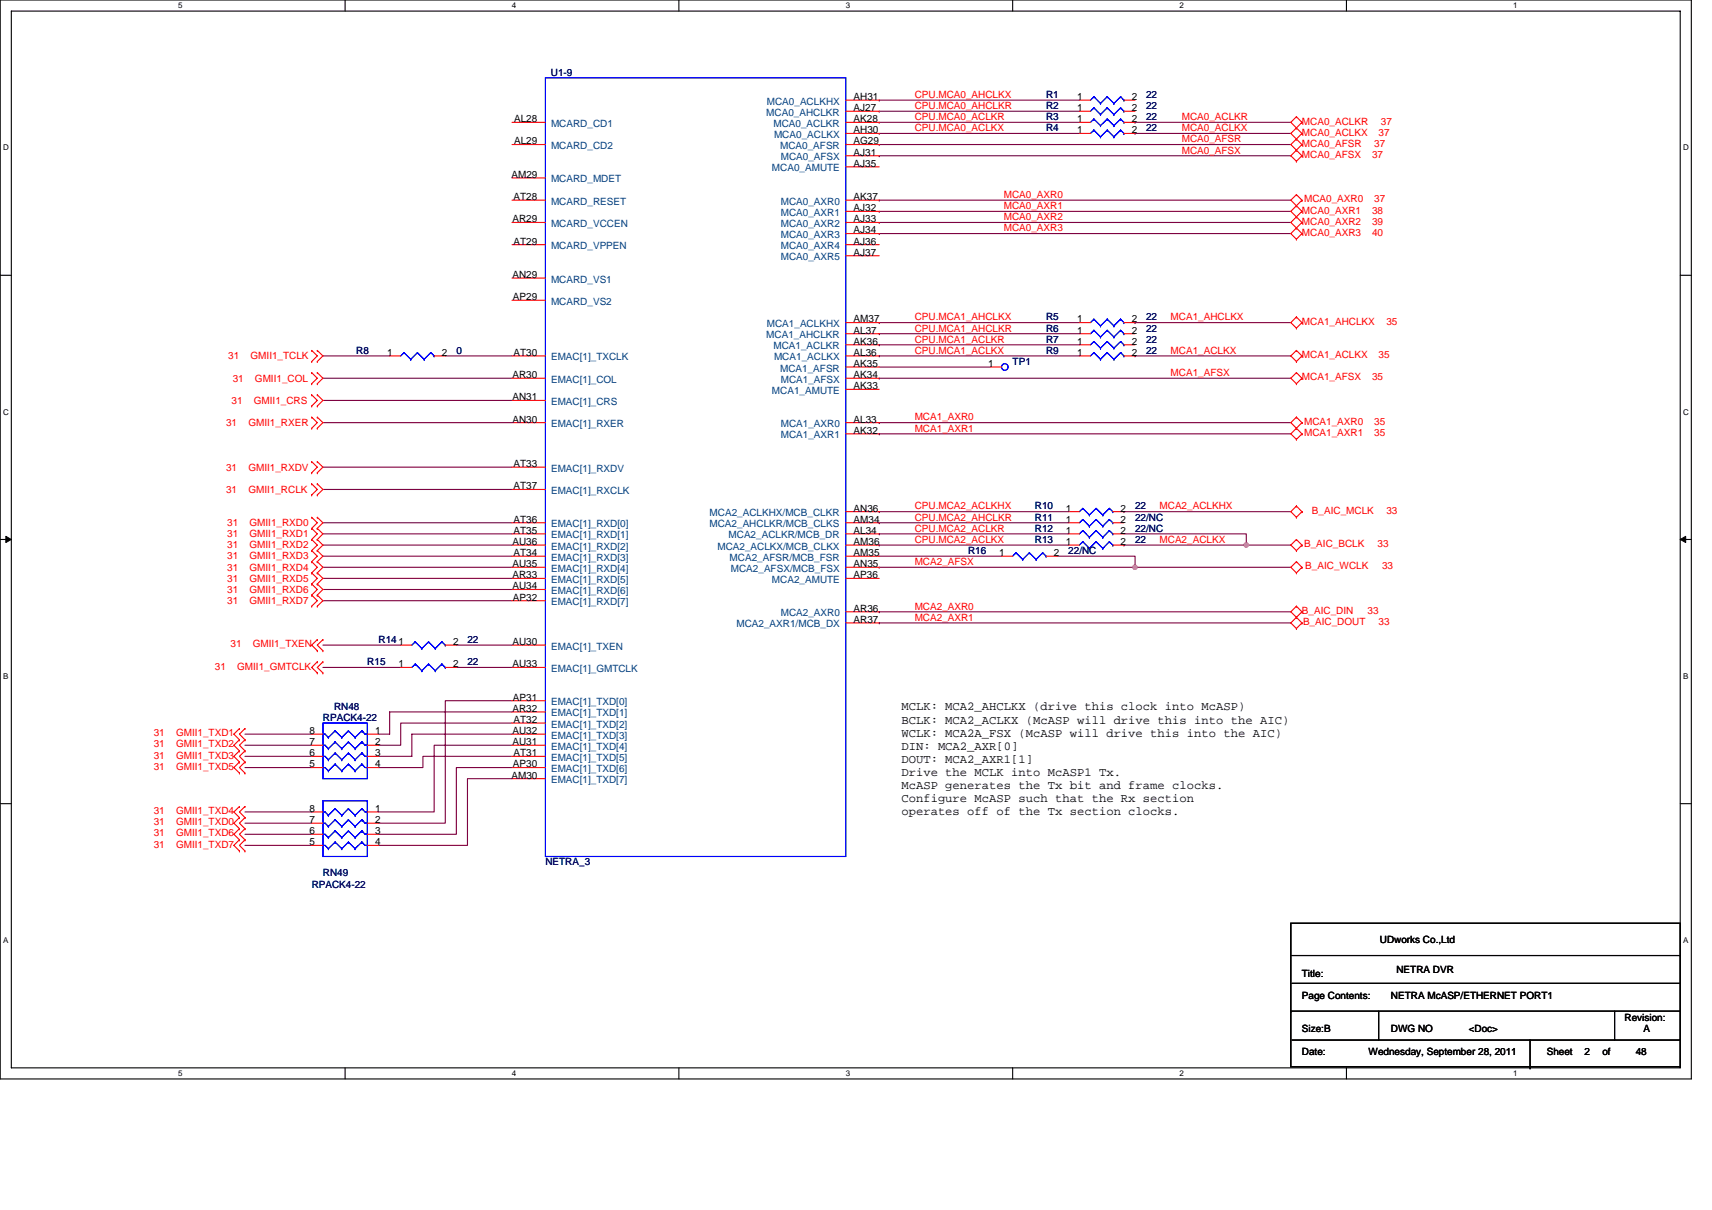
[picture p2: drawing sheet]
<svg xmlns="http://www.w3.org/2000/svg" width="297mm" height="210mm" viewBox="0 0 297 210" stroke-linecap="round" stroke-linejoin="round" font-family="sans-serif">
<path d="M0 0h293.5v187.2h-293.5zM2 1.9h289.5v183.4h-289.5z" fill="none" stroke="#000" stroke-width=".19"/>
<g fill="#fff">
<path d="M30.9 .2h.8v1.6h-.8z"/>
<path d="M30.9 185.5h.8v1.6h-.8z"/>
</g>
<path d="M59.9 0v1.9M59.9 185.3v1.9" fill="none" stroke="#000" stroke-width=".19"/>
<g fill="#fff">
<path d="M88.8 .2h.8v1.6h-.8z"/>
<path d="M88.8 185.5h.8v1.6h-.8z"/>
</g>
<path d="M117.8 0v1.9M117.8 185.3v1.9" fill="none" stroke="#000" stroke-width=".19"/>
<g fill="#fff">
<path d="M146.7 .2h.8v1.6h-.8z"/>
<path d="M146.7 185.5h.8v1.6h-.8z"/>
</g>
<path d="M175.7 0v1.9M175.7 185.3v1.9" fill="none" stroke="#000" stroke-width=".19"/>
<g fill="#fff">
<path d="M204.7 .2h.7v1.6h-.7z"/>
<path d="M204.7 185.5h.7v1.6h-.7z"/>
</g>
<path d="M233.6 0v1.9M233.6 185.3v1.9" fill="none" stroke="#000" stroke-width=".19"/>
<g fill="#fff">
<path d="M262.6 .2h.7v1.6h-.7z"/>
<path d="M262.6 185.5h.7v1.6h-.7z"/>
<path d="M.5 24.8h1v1.6h-1z"/>
<path d="M292 24.8h1v1.6h-1z"/>
<path d="M.5 70.7h1v1.5h-1z"/>
<path d="M292 70.7h1v1.5h-1z"/>
</g>
<path d="M0 47.8h2M291.5 47.8h2" fill="none" stroke="#000" stroke-width=".19"/>
<g fill="#fff">
<path d="M.5 116.5h.9v1.6h-.9z"/>
<path d="M292 116.5h.9v1.6h-.9z"/>
</g>
<path d="M0 93.6h2M291.5 93.6h2" fill="none" stroke="#000" stroke-width=".19"/>
<path d="M1 93.1l1 .5-1 .5zM291.5 93.6l1-.5v1z" fill="#000" stroke="#000" stroke-width=".17"/>
<g fill="#fff">
<path d="M.5 162.4h.9v1.5h-.9z"/>
<path d="M292 162.4h.9v1.5h-.9z"/>
</g>
<path d="M0 139.5h2M291.5 139.5h2M224 160.2h67.5v24.9h-67.5zM224 165.8h67.5M224 175.5h.1M224 175.5h67.5M224.2 170.6h67.3M239.2 175.5v5M280.1 175.5v5M224.2 180.5h67.3M265.5 185.3h.1M265.5 180.5v4.8" fill="none" stroke="#000" stroke-width=".19"/>
<g fill="none" stroke="#800040" stroke-width=".19">
<path d="M152.5 17.4h.1M152.5 19.3h.1M152.5 17.4h34.8M152.5 19.3h34.8M152.5 38.6h.1M152.5 36.7h.1M152.5 21.2h.1M152.5 25.1h.1M152.5 27h.1M152.5 34.7h.1M152.5 23.2h.1M152.5 38.6h71.5"/>
<path d="M152.5 36.7h71.5M152.5 21.2h34.8M152.5 25.1h71.5M152.5 27h71.5M152.5 34.7h71.5M152.5 23.2h34.8M196.9 21.2h.1M196.9 23.2h.1M196.9 21.2h27.1M196.9 23.2h27.1M152.5 40.5h.1M152.5 56h.1"/>
<path d="M152.5 57.9h.1M152.5 59.8h.1M152.5 40.5h71.5M152.5 56h34.8M152.5 57.9h34.8M152.5 59.8h34.8M196.9 56h.1M196.9 56h27.1M56 61.8h11.6M56 65.6h32.8M56 69.5h32.8M56 73.3h32.8"/>
<path d="M77.3 61.8h11.5M152.5 61.8h.1M152.5 73.3h.1M152.5 65.6h.1M152.5 75.3h.1M152.5 63.7h19.3M152.5 61.8h34.8M152.5 73.3h71.5M152.5 65.6h71.5M152.5 75.3h71.5M196.9 61.8h.1M196.9 61.8h27.1"/>
<path d="M56 81.1h32.8M56 84.9h32.8M56 90.7h32.8M56 92.6h32.8M56 94.6h32.8M56 96.5h32.8M56 98.4h32.8M152.5 88.8h.1M152.5 90.7h.1M152.5 92.6h.1M152.5 94.6h.1M152.5 96.5h21.3"/>
<path d="M152.5 98.4h.1M152.5 88.8h32.9M152.5 90.7h32.9M152.5 92.6h32.9M152.5 94.6h32.9M183.4 96.5h13.5v1.9h-44.4M195 88.8h.1M195 92.6h21.2v2h-21.2M195 94.6h.1M195 88.8h29M196.9 98.4h.1M196.9 98.4h27.1"/>
<path d="M216.2 94.6h.1M216.2 94.6h7.8M56 100.4h32.8M56 102.3h32.8M56 104.2h32.8M56 112h13.5M56 115.8h13.5M79.2 112h9.6M79.2 115.8h9.6M152.5 106.2h.1M152.5 108.1h.1M152.5 106.2h71.5"/>
<path d="M152.5 108.1h71.5M42.5 127.4h11.6M42.5 129.3h11.6M42.5 131.3h11.6M42.5 133.2h11.6M88.8 123.5h-21.2v3.9h-1.9M88.8 125.5h-19.3v3.8h-3.8M88.8 127.4h-17.3v3.9h-5.8M88.8 131.3h-15.4v1.9h-7.7M88.8 129.3h-13.5v11.6h-9.6M88.8 121.6h-11.5v21.3h-11.6M88.8 133.2h-9.6v11.6h-13.5"/>
<path d="M88.8 135.1h-7.7v11.6h-15.4M42.5 140.9h11.6M42.5 142.9h11.6M42.5 144.8h11.6M42.5 146.7h11.6"/>
</g>
<g fill="#f0f" stroke="#f0f" stroke-width=".19">
<circle cx="196.9" cy="98.4" r=".38"/>
<circle cx="216.2" cy="94.6" r=".38"/>
</g>
<g fill="none" stroke="#f00" stroke-width=".19">
<path d="M146.7 17.4h5.8M146.7 19.3h5.8M187.3 17.4h1.9M187.3 19.3h1.9M195 17.4h1.9M195 19.3h1.9M88.8 21.2h5.8M88.8 25.1h5.8M88.8 34.7h5.8M88.8 38.6h5.8M88.8 30.9h5.8M146.7 21.2h5.8"/>
<path d="M146.7 23.2h5.8M146.7 25.1h5.8M146.7 27h5.8M146.7 29h5.8M146.7 34.7h5.8M146.7 36.7h5.8M146.7 38.6h5.8M187.3 21.2h1.9M187.3 23.2h1.9M195 21.2h1.9M195 23.2h1.9M224.9 35.7h.1"/>
<path d="M224.9 37.6h.1M224.9 39.6h.1M224.9 20.3h.1M224.9 22.2h.1M224.9 24.1h.1M224.9 26.1h.1M224.9 28h.1M224.9 33.8h.1M224.9 35.7l-.9 1 .9 .9M224.9 35.7l1 1M224.9 37.6l1 1M224.9 39.6l1 .9"/>
<path d="M224.9 20.3l-.9 .9 1.9 2M224.9 20.3l1 .9M224.9 22.2l-.9 1 1.9 1.9M224.9 24.1l-.9 1 .9 1M224.9 26.1l-.9 .9 .9 1M224.9 26.1l1 .9M224.9 33.8l-.9 .9 .9 1M224.9 33.8l1 .9M225.9 36.7h.1M225.9 38.6h.1M225.9 21.2h.1M225.9 23.2h.1"/>
<path d="M225.9 25.1h.1M225.9 27h.1M225.9 34.7h.1M225.9 36.7l-1.9 1.9 .9 1M225.9 38.6l-1.9 1.9 .9 1M225.9 21.2l-1 1M225.9 23.2l-1 .9M225.9 25.1l-1 1M225.9 27l-1 1M225.9 34.7l-1 1M88.8 42.5h5.8M88.8 48.3h5.8"/>
<path d="M88.8 52.1h5.8M146.7 40.5h5.8M146.7 42.5h5.8M146.7 44.4h5.8M146.7 56h5.8M146.7 59.8h5.8M146.7 57.9h5.8M187.3 56h1.9M187.3 59.8h1.9M187.3 57.9h1.9M195 56h1.9M195 59.8h1.9"/>
<path d="M195 57.9h1.9M224.9 41.5h.1M224.9 55h.1M224.9 56.9h.1M224.9 55l-.9 1 .9 .9M224.9 55l1 1M225.9 40.5h.1M225.9 56h.1M225.9 40.5l-1 1M225.9 56l-1 .9M54.1 74.3h.1M54.1 72.4h.1"/>
<path d="M54.1 70.5h.1M54.1 68.5h.1M54.1 66.6h.1M54.1 64.7h.1M54.1 62.7h.1M54.1 60.8h.1M54.1 72.4l1 .9-1 1M54.1 68.5l1 1-1 1M54.1 64.7l1 .9-1 1M54.1 60.8l1 1-1 .9M55.1 72.4h.1M55.1 74.3h.1"/>
<path d="M55.1 68.5h.1M55.1 70.5h.1M55.1 64.7h.1M55.1 66.6h.1M55.1 60.8h.1M55.1 62.7h.1M55.1 72.4l.9 .9-.9 1M55.1 68.5l.9 1-.9 1M55.1 64.7l.9 .9-.9 1M55.1 60.8l.9 1-.9 .9M67.6 61.8h1.9M75.3 61.8h2"/>
<path d="M88.8 61.8h5.8M88.8 65.6h5.8M88.8 73.3h5.8M88.8 69.5h5.8M146.7 61.8h5.8M146.7 63.7h5.8M146.7 65.6h5.8M146.7 67.6h5.8M146.7 73.3h5.8M146.7 75.3h5.8M171.8 63.7h2M187.3 61.8h1.9"/>
<path d="M195 61.8h1.9M224.9 72.4h.1M224.9 74.3h.1M224.9 60.8h.1M224.9 62.7h.1M224.9 64.7h.1M224.9 66.6h.1M224.9 76.2h.1M224.9 72.4l-.9 .9 .9 1M224.9 72.4l1 .9M224.9 60.8l-.9 1 .9 .9M224.9 60.8l1 1"/>
<path d="M224.9 64.7l-.9 .9 .9 1M224.9 64.7l1 .9M224.9 74.3l-.9 1 .9 .9M224.9 74.3l1 1M225.9 73.3h.1M225.9 61.8h.1M225.9 65.6h.1M225.9 75.3h.1M225.9 73.3l-1 1M225.9 61.8l-1 .9M225.9 65.6l-1 1M225.9 75.3l-1 .9"/>
<path d="M54.1 85.9h.1M54.1 84h.1M54.1 82h.1M54.1 80.1h.1M54.1 91.7h.1M54.1 89.8h.1M54.1 93.6h.1M54.1 95.5h.1M54.1 97.5h.1M54.1 99.4h.1M54.1 84l1 .9-1 1M54.1 80.1l1 1-1 .9"/>
<path d="M54.1 89.8l1 .9-1 1M54.1 91.7l1 .9-1 1M54.1 93.6l1 1-1 .9M54.1 95.5l1 1-1 1M54.1 97.5l1 .9-1 1M54.1 99.4l1 1-1 .9M55.1 84h.1M55.1 85.9h.1M55.1 80.1h.1M55.1 82h.1M55.1 89.8h.1M55.1 91.7h.1"/>
<path d="M55.1 93.6h.1M55.1 95.5h.1M55.1 97.5h.1M55.1 99.4h.1M55.1 84l.9 .9-.9 1M55.1 80.1l.9 1-.9 .9M55.1 89.8l.9 .9-.9 1M55.1 91.7l.9 .9-.9 1M55.1 93.6l.9 1-.9 .9M55.1 95.5l.9 1-.9 1M55.1 97.5l.9 .9-.9 1M55.1 99.4l.9 1-.9 .9"/>
<path d="M88.8 92.6h5.8M88.8 94.6h5.8M88.8 96.5h5.8M88.8 98.4h5.8M88.8 90.7h5.8M88.8 81.1h5.8M88.8 84.9h5.8M146.7 88.8h5.8M146.7 92.6h5.8M146.7 94.6h5.8M146.7 96.5h5.8M146.7 98.4h5.8"/>
<path d="M146.7 90.7h5.8M173.8 96.5h1.9M181.5 96.5h1.9M185.4 88.8h1.9M185.4 92.6h1.9M185.4 94.6h1.9M185.4 90.7h1.9M193.1 88.8h1.9M193.1 92.6h1.9M193.1 94.6h1.9M193.1 90.7h1.9M224.9 97.5h.1"/>
<path d="M224.9 99.4h.1M224.9 87.8h.1M224.9 89.8h.1M224.9 93.6h.1M224.9 95.5h.1M224.9 97.5l-.9 .9 .9 1M224.9 97.5l1 .9M224.9 87.8l-.9 1 .9 1M224.9 87.8l1 1M224.9 93.6l-.9 1 .9 .9M224.9 93.6l1 1M225.9 98.4h.1"/>
<path d="M225.9 88.8h.1M225.9 94.6h.1M225.9 98.4l-1 1M225.9 88.8l-1 1M225.9 94.6l-1 .9M54.1 101.3h.1M54.1 103.3h.1M54.1 105.2h.1M54.1 101.3l1 1-1 1M54.1 103.3l1 .9-1 1M55.1 116.8h.1M55.1 114.9h.1"/>
<path d="M55.1 112.9h.1M55.1 111h.1M55.1 101.3h.1M55.1 103.3h.1M55.1 105.2h.1M55.1 114.9l-1 .9 1 1M55.1 111l-1 1 1 .9M55.1 101.3l.9 1-.9 1M55.1 103.3l.9 .9-.9 1M56 116.8h.1M56 114.9h.1M56 112.9h.1"/>
<path d="M56 111h.1M56 114.9l-.9 .9 .9 1M56 111l-.9 1 .9 .9M69.5 112h2M69.5 115.8h2M77.3 112h1.9M77.3 115.8h1.9M88.8 112h5.8M88.8 100.4h5.8M88.8 102.3h5.8M88.8 104.2h5.8M88.8 115.8h5.8"/>
<path d="M146.7 100.4h5.8M146.7 106.2h5.8M146.7 108.1h5.8M224.9 105.2h.1M224.9 107.1h.1M224.9 109.1h.1M224.9 105.2l-.9 1 .9 .9M224.9 105.2l1 1M224.9 107.1l1 1M225.9 106.2h.1M225.9 108.1h.1M225.9 106.2l-1.9 1.9 .9 1"/>
<path d="M225.9 108.1l-1 1M41.5 128.4h.1M41.5 126.4h.1M41.5 130.3h.1M41.5 132.2h.1M41.5 134.2h.1M41.5 140h.1M41.5 126.4l-.9 1 .9 1M41.5 128.4l-.9 .9 .9 1M41.5 130.3l-.9 1 .9 .9M41.5 132.2l-.9 1 .9 1M41.5 140l-.9 .9 .9 1"/>
<path d="M42.5 128.4h.1M42.5 126.4h.1M42.5 130.3h.1M42.5 132.2h.1M42.5 134.2h.1M42.5 140h.1M42.5 126.4l-1 1 1 1M42.5 128.4l-1 .9 1 1M42.5 130.3l-1 1 1 .9M42.5 132.2l-1 1 1 1M42.5 140l-1 .9 1 1M54.1 127.4h1.9"/>
<path d="M54.1 129.3h1.9M54.1 131.3h1.9M54.1 133.2h1.9M63.7 127.4h2M63.7 129.3h2M63.7 131.3h2M63.7 133.2h2M88.8 127.4h5.8M88.8 129.3h5.8M88.8 131.3h5.8M88.8 133.2h5.8M88.8 121.6h5.8"/>
<path d="M88.8 123.5h5.8M88.8 125.5h5.8M88.8 135.1h5.8M41.5 141.9h.1M41.5 143.8h.1M41.5 145.7h.1M41.5 147.7h.1M41.5 141.9l-.9 1 .9 .9M41.5 143.8l-.9 1 .9 .9M41.5 145.7l-.9 1 .9 1M42.5 141.9h.1M42.5 143.8h.1"/>
<path d="M42.5 145.7h.1M42.5 147.7h.1M42.5 141.9l-1 1 1 .9M42.5 143.8l-1 1 1 .9M42.5 145.7l-1 1 1 1M54.1 140.9h1.9M54.1 142.9h1.9M54.1 144.8h1.9M54.1 146.7h1.9M63.7 140.9h2M63.7 142.9h2M63.7 144.8h2"/>
<path d="M63.7 146.7h2"/>
</g>
<g fill="none" stroke="#00f" stroke-width=".19">
<path d="M94.6 13.5h52.1v135.1h-52.1zM189.8 18.7h.1M189.8 16.8h.1M189.8 18.7l-.6 .6M189.8 18.7l1.1 1.2M189.8 16.8l-.6 .6M189.8 16.8l1.1 1.1M190.9 19.9h.1M190.9 17.9h.1M192.1 18.7h.1M192.1 16.8h.1M192.1 18.7l-1.2 1.2"/>
<path d="M192.1 18.7l1.2 1.2M192.1 16.8l-1.2 1.1M192.1 16.8l1.2 1.1M193.3 19.9h.1M193.3 17.9h.1M194.4 18.7h.1M194.4 16.8h.1M194.4 18.7l-1.1 1.2M194.4 18.7l.6 .6M194.4 16.8l-1.1 1.1M194.4 16.8l.6 .6M195 19.3h.1"/>
<path d="M195 17.4h.1M189.8 20.7h.1M189.8 22.6h.1M189.8 20.7l-.6 .5M189.8 20.7l1.1 1.1M189.8 22.6l-.6 .6M189.8 22.6l1.1 1.1M190.9 21.8h.1M190.9 23.7h.1M192.1 20.7h.1M192.1 22.6h.1M192.1 20.7l-1.2 1.1"/>
<path d="M192.1 20.7l1.2 1.1M192.1 22.6l-1.2 1.1M192.1 22.6l1.2 1.1M193.3 21.8h.1M193.3 23.7h.1M194.4 20.7h.1M194.4 22.6h.1M194.4 20.7l-1.1 1.1M194.4 20.7l.6 .5M194.4 22.6l-1.1 1.1M194.4 22.6l.6 .6M195 21.2h.1"/>
<path d="M195 23.2h.1M189.8 59.3h.1M189.8 57.3h.1M189.8 55.4h.1M189.8 59.3l-.6 .5M189.8 59.3l1.1 1.1M189.8 57.3l-.6 .6M189.8 57.3l1.1 1.2M189.8 55.4l-.6 .6M189.8 55.4l1.1 1.2M190.9 58.5h.1M190.9 56.6h.1"/>
<path d="M192.1 59.3h.1M192.1 57.3h.1M192.1 55.4h.1M192.1 59.3l-1.2 1.1M192.1 59.3l1.2 1.1M192.1 57.3l-1.2 1.2M192.1 57.3l1.2 1.2M192.1 55.4l-1.2 1.2M192.1 55.4l1.2 1.2M193.3 58.5h.1M193.3 56.6h.1M194.4 59.3h.1"/>
<path d="M194.4 57.3h.1M194.4 55.4h.1M194.4 59.3l-1.1 1.1M194.4 59.3l.6 .5M194.4 57.3l-1.1 1.2M194.4 57.3l.6 .6M194.4 55.4l-1.1 1.2M194.4 55.4l.6 .6M195 59.8h.1M195 57.9h.1M195 56h.1M70.1 61.2h.1"/>
<path d="M70.1 61.2l-.6 .6M70.1 61.2l1.2 1.2M71.3 62.4h.1M72.4 61.2h.1M72.4 61.2l-1.1 1.2M72.4 61.2l1.2 1.2M73.6 62.4h.1M74.7 61.2h.1M74.7 61.2l-1.1 1.2M74.7 61.2l.6 .6M75.3 61.8h.1M189.8 61.2h.1"/>
<path d="M189.8 61.2l-.6 .6M189.8 61.2l1.1 1.2M190.9 60.4h.1M190.9 62.4h.1M192.1 61.2h.1M192.1 61.2l-1.2 1.2M192.1 61.2l1.2 1.2M193.3 60.4h.1M193.3 62.4h.1M194.4 61.2h.1M194.4 61.2l-1.1 1.2M194.4 61.2l.6 .6"/>
<path d="M195 61.8h.1M176.3 95.9h.1M176.3 95.9l-.6 .6M176.3 95.9l1.1 1.2M177.4 97.1h.1M178.6 95.9h.1M178.6 95.9l-1.2 1.2M178.6 95.9l1.2 1.2M179.8 97.1h.1M180.9 95.9h.1M180.9 95.9l-1.1 1.2M180.9 95.9l.6 .6"/>
<path d="M181.5 96.5h.1M187.9 88.2h.1M187.9 92.1h.1M187.9 94h.1M187.9 90.1h.1M187.9 88.2l-.6 .6M187.9 88.2l1.1 1.2M187.9 92.1l-.6 .5M187.9 92.1l1.1 1.1M187.9 94l-.6 .6M187.9 94l1.1 1.2M187.9 90.1l-.6 .6"/>
<path d="M187.9 90.1l1.1 1.2M189 89.4h.1M189 93.2h.1M189 95.2h.1M189 91.3h.1M190.2 88.2h.1M190.2 92.1h.1M190.2 94h.1M190.2 90.1h.1M190.2 88.2l-1.2 1.2M190.2 88.2l1.1 1.2M190.2 92.1l-1.2 1.1"/>
<path d="M190.2 92.1l1.1 1.1M190.2 94l-1.2 1.2M190.2 94l1.1 1.2M190.2 90.1l-1.2 1.2M190.2 90.1l1.1 1.2M191.3 89.4h.1M191.3 93.2h.1M191.3 95.2h.1M191.3 91.3h.1M192.5 88.2h.1M192.5 92.1h.1M192.5 94h.1"/>
<path d="M192.5 90.1h.1M192.5 88.2l-1.2 1.2M192.5 88.2l.6 .6M192.5 92.1l-1.2 1.1M192.5 92.1l.6 .5M192.5 94l-1.2 1.2M192.5 94l.6 .6M192.5 90.1l-1.2 1.2M192.5 90.1l.6 .6M193.1 88.8h.1M193.1 92.6h.1M193.1 94.6h.1"/>
<path d="M193.1 90.7h.1M72 111.4h.1M72 115.2h.1M72 111.4l-.5 .6M72 111.4l1.2 1.1M72 115.2l-.5 .6M72 115.2l1.2 1.2M73.2 112.5h.1M73.2 116.4h.1M74.4 111.4h.1M74.4 115.2h.1M74.4 111.4l-1.2 1.1"/>
<path d="M74.4 111.4l1.1 1.1M74.4 115.2l-1.2 1.2M74.4 115.2l1.1 1.2M75.5 112.5h.1M75.5 116.4h.1M76.7 111.4h.1M76.7 115.2h.1M76.7 111.4l-1.2 1.1M76.7 111.4l.6 .6M76.7 115.2l-1.2 1.2M76.7 115.2l.6 .6M77.3 112h.1"/>
<path d="M77.3 115.8h.1M56 139h7.7v9.6h-7.7zM56 125.5h7.7v9.6h-7.7zM56 127.4h.4l.6 .6M56 129.3h.4l.6 .6M56 131.3h.4l.6 .5M56 133.2h.4l.6 .6M56 133.2h.1M57 128h.1M57 129.9h.1M57 131.8h.1M57 133.8h.1"/>
<path d="M58.1 126.8h.1M58.1 128.8h.1M58.1 130.7h.1M58.1 132.6h.1M58.1 126.8l1.2 1.2M58.1 126.8l-1.1 1.2M58.1 128.8l1.2 1.1M58.1 128.8l-1.1 1.1M58.1 130.7l1.2 1.1M58.1 130.7l-1.1 1.1M58.1 132.6l1.2 1.2M58.1 132.6l-1.1 1.2"/>
<path d="M59.3 128h.1M59.3 129.9h.1M59.3 131.8h.1M59.3 133.8h.1M60.4 126.8h.1M60.4 128.8h.1M60.4 130.7h.1M60.4 132.6h.1M60.4 126.8l1.2 1.2M60.4 126.8l-1.1 1.2M60.4 128.8l1.2 1.1M60.4 128.8l-1.1 1.1"/>
<path d="M60.4 130.7l1.2 1.1M60.4 130.7l-1.1 1.1M60.4 132.6l1.2 1.2M60.4 132.6l-1.1 1.2M61.6 128h.1M61.6 129.9h.1M61.6 131.8h.1M61.6 133.8h.1M62.8 126.8h.1M62.8 128.8h.1M62.8 130.7h.1M62.8 132.6h.1"/>
<path d="M62.8 126.8l.5 .6h.4M62.8 128.8l.5 .5h.4M62.8 130.7l.5 .6h.4M62.8 132.6l.5 .6h.4M62.8 132.6l.2 .2M62.8 126.8l-1.2 1.2M62.8 128.8l-1.2 1.1M62.8 130.7l-1.2 1.1M62.8 132.6l-1.2 1.2M56 140.9h.4l.6 .6M56 142.9h.4l.6 .5M56 144.8h.4l.6 .6"/>
<path d="M56 146.7h.4l.6 .6M56 146.7h.1M57 141.5h.1M57 143.4h.1M57 145.4h.1M57 147.3h.1M58.1 140.3h.1M58.1 142.3h.1M58.1 144.2h.1M58.1 146.1h.1M58.1 140.3l1.2 1.2M58.1 140.3l-1.1 1.2"/>
<path d="M58.1 142.3l1.2 1.1M58.1 142.3l-1.1 1.1M58.1 144.2l1.2 1.2M58.1 144.2l-1.1 1.2M58.1 146.1l1.2 1.2M58.1 146.1l-1.1 1.2M59.3 141.5h.1M59.3 143.4h.1M59.3 145.4h.1M59.3 147.3h.1M60.4 140.3h.1M60.4 142.3h.1"/>
<path d="M60.4 144.2h.1M60.4 146.1h.1M60.4 140.3l1.2 1.2M60.4 140.3l-1.1 1.2M60.4 142.3l1.2 1.1M60.4 142.3l-1.1 1.1M60.4 144.2l1.2 1.2M60.4 144.2l-1.1 1.2M60.4 146.1l1.2 1.2M60.4 146.1l-1.1 1.2M61.6 141.5h.1M61.6 143.4h.1"/>
<path d="M61.6 145.4h.1M61.6 147.3h.1M62.8 140.3h.1M62.8 142.3h.1M62.8 144.2h.1M62.8 146.1h.1M62.8 140.3l.5 .6h.4M62.8 142.3l.5 .6h.4M62.8 144.2l.5 .6h.4M62.8 146.1l.5 .6h.4M62.8 142.3l.2 .2M62.8 144.2l.2 .2"/>
<path d="M62.8 140.3l-1.2 1.2M62.8 142.3l-1.2 1.1M62.8 144.2l-1.2 1.2M62.8 146.1l-1.2 1.2"/>
<circle cx="174.3" cy="63.7" r=".57"/>
</g>
<g font-size="2.1">
<text x="156.4" y="123.3">MCLK: MCA2_AHCLKX (drive this clock into McASP)</text>
<text x="156.4" y="125.6">BCLK: MCA2_ACLKX (McASP will drive this into the AIC)</text>
<text x="156.4" y="127.8">WCLK: MCA2A_FSX (McASP will drive this into the AIC)</text>
<text x="156.4" y="130.1">DIN: MCA2_AXR[0]</text>
<text x="156.4" y="132.4">DOUT: MCA2_AXR1[1]</text>
<text x="156.4" y="134.6">Drive the MCLK into McASP1 Tx.</text>
<text x="156.4" y="136.9">McASP generates the Tx bit and frame clocks.</text>
<text x="156.4" y="139.1">Configure McASP such that the Rx section</text>
<text x="156.4" y="141.4">operates off of the Tx section clocks.</text>
</g>
<g font-size="1.7" fill="#000080">
<text x="95.6" y="13.1">U1-9</text>
<text x="181.5" y="17">R1</text>
<text x="198.9" y="17">22</text>
<text x="181.5" y="20.8">R3</text>
<text x="181.5" y="22.8">R4</text>
<text x="181.5" y="18.9">R2</text>
<text x="198.9" y="20.8">22</text>
<text x="198.9" y="22.8">22</text>
<text x="198.9" y="18.9">22</text>
<text x="181.5" y="59.5">R7</text>
<text x="181.5" y="57.5">R6</text>
<text x="181.5" y="55.6">R5</text>
<text x="198.9" y="59.5">22</text>
<text x="198.9" y="57.5">22</text>
<text x="198.9" y="55.6">22</text>
<text x="61.8" y="61.4">R8</text>
<text x="79.2" y="61.4">0</text>
<text x="175.7" y="63.3">TP1</text>
<text x="181.5" y="61.4">R9</text>
<text x="198.9" y="61.4">22</text>
<text x="179.6" y="88.4">R10</text>
<text x="196.9" y="88.4">22</text>
<text x="179.6" y="92.3">R12</text>
<text x="179.6" y="94.2">R13</text>
<text x="179.6" y="90.3">R11</text>
<text x="196.9" y="92.3">22/NC</text>
<text x="196.9" y="94.2">22</text>
<text x="196.9" y="90.3">22/NC</text>
<text x="168" y="96.1">R16</text>
<text x="185.4" y="96.1">22/NC</text>
<text x="65.7" y="111.6">R141</text>
<text x="81.1" y="111.6">22</text>
<text x="63.7" y="115.4">R15</text>
<text x="81.1" y="115.4">22</text>
<text x="56" y="125.1">RPACK4-22</text>
<text x="58" y="123.1">RN48</text>
<text x="54.1" y="154.1">RPACK4-22</text>
<text x="56" y="152.1">RN49</text>
<text x="94.6" y="150.2">NETRA_3</text>
</g>
<g font-size="1.7">
<text x="148.1" y="17.4">AH31</text>
<text x="186.9" y="17.4">1</text>
<text x="196.4" y="17.4">2</text>
<text x="89.2" y="21.2">AL28</text>
<text x="148.1" y="21.2">AK28</text>
<text x="148.1" y="23.1">AH30</text>
<text x="148.1" y="19.3">AJ27</text>
<text x="186.9" y="21.2">1</text>
<text x="186.9" y="23.1">1</text>
<text x="186.9" y="19.3">1</text>
<text x="196.4" y="21.2">2</text>
<text x="196.4" y="23.1">2</text>
<text x="196.4" y="19.3">2</text>
<text x="89.2" y="25.1">AL29</text>
<text x="148.1" y="28.9">AJ35</text>
<text x="148.1" y="25.1">AG29</text>
<text x="148.1" y="27">AJ31</text>
<text x="88.7" y="30.9">AM29</text>
<text x="89.1" y="34.7">AT28</text>
<text x="148.1" y="34.7">AK37</text>
<text x="88.9" y="38.6">AR29</text>
<text x="148.1" y="36.7">AJ32</text>
<text x="148.1" y="38.6">AJ33</text>
<text x="148.1" y="40.5">AJ34</text>
<text x="89.1" y="42.4">AT29</text>
<text x="148.1" y="42.4">AJ36</text>
<text x="148.1" y="44.4">AJ37</text>
<text x="88.9" y="48.2">AN29</text>
<text x="89" y="52.1">AP29</text>
<text x="148.1" y="56">AM37</text>
<text x="148.1" y="59.8">AK36</text>
<text x="148.1" y="57.9">AL37</text>
<text x="186.9" y="59.8">1</text>
<text x="186.9" y="57.9">1</text>
<text x="186.9" y="56">1</text>
<text x="196.4" y="59.8">2</text>
<text x="196.4" y="57.9">2</text>
<text x="196.4" y="56">2</text>
<text x="67.2" y="61.7">1</text>
<text x="76.7" y="61.7">2</text>
<text x="88.9" y="65.6">AR30</text>
<text x="89.1" y="61.7">AT30</text>
<text x="148.1" y="63.7">AK35</text>
<text x="148.1" y="61.7">AL36</text>
<text x="148.1" y="65.6">AK34</text>
<text x="171.4" y="63.7">1</text>
<text x="186.9" y="61.7">1</text>
<text x="196.4" y="61.7">2</text>
<text x="88.9" y="69.5">AN31</text>
<text x="148.1" y="67.5">AK33</text>
<text x="88.9" y="73.3">AN30</text>
<text x="148.1" y="73.3">AL33</text>
<text x="148.1" y="75.3">AK32</text>
<text x="89.1" y="81">AT33</text>
<text x="89.1" y="84.9">AT37</text>
<text x="148.1" y="88.8">AN36</text>
<text x="185" y="88.8">1</text>
<text x="194.4" y="88.8">2</text>
<text x="88.9" y="94.6">AU36</text>
<text x="89.1" y="90.7">AT36</text>
<text x="89.1" y="92.6">AT35</text>
<text x="148.1" y="90.7">AM34</text>
<text x="148.1" y="94.6">AM36</text>
<text x="148.1" y="92.6">AL34</text>
<text x="185" y="92.6">1</text>
<text x="185" y="94.6">1</text>
<text x="185" y="90.7">1</text>
<text x="194.4" y="92.6">2</text>
<text x="194.4" y="94.6">2</text>
<text x="194.4" y="90.7">2</text>
<text x="88.9" y="98.4">AU35</text>
<text x="88.9" y="100.4">AR33</text>
<text x="89.1" y="96.5">AT34</text>
<text x="148.1" y="100.4">AP36</text>
<text x="148.1" y="98.4">AN35</text>
<text x="148.1" y="96.5">AM35</text>
<text x="173.4" y="96.5">1</text>
<text x="182.9" y="96.5">2</text>
<text x="88.9" y="102.3">AU34</text>
<text x="89" y="104.2">AP32</text>
<text x="148.1" y="106.2">AR36</text>
<text x="78.6" y="111.9">2</text>
<text x="88.9" y="111.9">AU30</text>
<text x="148.1" y="108.1">AR37</text>
<text x="69.1" y="115.8">1</text>
<text x="78.6" y="115.8">2</text>
<text x="88.9" y="115.8">AU33</text>
<text x="88.9" y="123.5">AR32</text>
<text x="89" y="121.6">AP31</text>
<text x="89.1" y="125.5">AT32</text>
<text x="53.7" y="131.2">6</text>
<text x="53.7" y="129.3">7</text>
<text x="53.7" y="127.4">8</text>
<text x="65.1" y="127.4">1</text>
<text x="65.1" y="129.3">2</text>
<text x="65.1" y="131.2">3</text>
<text x="88.9" y="127.4">AU32</text>
<text x="88.9" y="129.3">AU31</text>
<text x="89.1" y="131.2">AT31</text>
<text x="53.7" y="133.2">5</text>
<text x="65.1" y="133.2">4</text>
<text x="88.7" y="135.1">AM30</text>
<text x="89" y="133.2">AP30</text>
<text x="53.7" y="142.8">7</text>
<text x="53.7" y="140.9">8</text>
<text x="65.1" y="140.9">1</text>
<text x="65.1" y="142.8">2</text>
<text x="53.7" y="146.7">5</text>
<text x="53.7" y="144.8">6</text>
<text x="65.1" y="144.8">3</text>
<text x="65.1" y="146.7">4</text>
<text x="239.4" y="163.7">UDworks Co.,Ltd</text>
<text x="225.9" y="169.5">Title:</text>
<text x="225.9" y="173.4">Page Contents:</text>
<text x="241.3" y="173.4">NETRA McASP/ETHERNET PORT1</text>
<text x="242.3" y="168.9">NETRA DVR</text>
<text x="225.9" y="179.1">Size:B</text>
<text x="241.3" y="179.1">DWG NO</text>
<text x="254.8" y="179.1">&lt;Doc&gt;</text>
<text x="281.9" y="177.2">Revision:</text>
<text x="285.2" y="179.1">A</text>
<text x="225.9" y="183">Date:</text>
<text x="237.5" y="183">Wednesday, September 28, 2011</text>
<text x="268.4" y="183">Sheet</text>
<text x="274.9" y="183">2</text>
<text x="278" y="183">of</text>
<text x="283.8" y="183">48</text>
</g>
<g font-size="1.7" fill="#f00">
<text x="158.7" y="17">CPU.MCA0_AHCLKX</text>
<text x="158.7" y="18.9">CPU.MCA0_AHCLKR</text>
<text x="158.7" y="20.8">CPU.MCA0_ACLKR</text>
<text x="158.7" y="22.8">CPU.MCA0_ACLKX</text>
<text x="205" y="20.8">MCA0_ACLKR</text>
<text x="205" y="22.8">MCA0_ACLKX</text>
<text x="225.9" y="21.6">MCA0_ACLKR</text>
<text x="225.9" y="23.5">MCA0_ACLKX</text>
<text x="239.2" y="23.5">37</text>
<text x="239.6" y="21.6">37</text>
<text x="205" y="24.7">MCA0_AFSR</text>
<text x="205" y="26.6">MCA0_AFSX</text>
<text x="225.9" y="25.5">MCA0_AFSR</text>
<text x="225.9" y="27.4">MCA0_AFSX</text>
<text x="238.1" y="27.4">37</text>
<text x="238.4" y="25.5">37</text>
<text x="174.2" y="34.4">MCA0_AXR0</text>
<text x="226.3" y="35.1">MCA0_AXR0</text>
<text x="238.4" y="35.1">37</text>
<text x="174.2" y="40.2">MCA0_AXR3</text>
<text x="174.2" y="38.2">MCA0_AXR2</text>
<text x="174.2" y="36.3">MCA0_AXR1</text>
<text x="225.9" y="37.1">MCA0_AXR1</text>
<text x="225.9" y="39">MCA0_AXR2</text>
<text x="225.9" y="40.9">MCA0_AXR3</text>
<text x="238.1" y="37.1">38</text>
<text x="238.1" y="39">39</text>
<text x="238.1" y="40.9">40</text>
<text x="158.7" y="55.6">CPU.MCA1_AHCLKX</text>
<text x="158.7" y="57.5">CPU.MCA1_AHCLKR</text>
<text x="158.7" y="59.5">CPU.MCA1_ACLKR</text>
<text x="203.1" y="55.6">MCA1_AHCLKX</text>
<text x="225.9" y="56.4">MCA1_AHCLKX</text>
<text x="240.6" y="56.4">35</text>
<text x="39.6" y="62.4">31</text>
<text x="43.5" y="62.4">GMII1_TCLK</text>
<text x="158.7" y="61.4">CPU.MCA1_ACLKX</text>
<text x="203.1" y="61.4">MCA1_ACLKX</text>
<text x="203.1" y="65.3">MCA1_AFSX</text>
<text x="225.9" y="62.1">MCA1_ACLKX</text>
<text x="239.2" y="62.1">35</text>
<text x="40.2" y="70.1">31</text>
<text x="40.4" y="66.2">31</text>
<text x="44" y="70.1">GMII1_CRS</text>
<text x="44.2" y="66.2">GMII1_COL</text>
<text x="225.9" y="66">MCA1_AFSX</text>
<text x="238.1" y="66">35</text>
<text x="39.2" y="73.9">31</text>
<text x="43.1" y="73.9">GMII1_RXER</text>
<text x="158.7" y="73">MCA1_AXR0</text>
<text x="158.7" y="74.9">MCA1_AXR1</text>
<text x="226.3" y="73.7">MCA1_AXR0</text>
<text x="226.3" y="75.7">MCA1_AXR1</text>
<text x="238.4" y="73.7">35</text>
<text x="238.4" y="75.7">35</text>
<text x="39.2" y="81.7">31</text>
<text x="43.1" y="81.7">GMII1_RXDV</text>
<text x="39.2" y="85.5">31</text>
<text x="43.1" y="85.5">GMII1_RCLK</text>
<text x="158.7" y="88.4">CPU.MCA2_ACLKHX</text>
<text x="201.2" y="88.4">MCA2_ACLKHX</text>
<text x="227.6" y="89.2">B_AIC_MCLK</text>
<text x="240.6" y="89.2">33</text>
<text x="39.4" y="91.3">31</text>
<text x="39.4" y="93.2">31</text>
<text x="39.4" y="95.2">31</text>
<text x="43.3" y="91.3">GMII1_RXD0</text>
<text x="43.3" y="93.2">GMII1_RXD1</text>
<text x="43.3" y="95.2">GMII1_RXD2</text>
<text x="158.7" y="90.3">CPU.MCA2_AHCLKR</text>
<text x="158.7" y="92.3">CPU.MCA2_ACLKR</text>
<text x="158.7" y="94.2">CPU.MCA2_ACLKX</text>
<text x="201.2" y="94.2">MCA2_ACLKX</text>
<text x="226.3" y="95">B_AIC_BCLK</text>
<text x="239" y="95">33</text>
<text x="39.4" y="97.1">31</text>
<text x="39.4" y="99">31</text>
<text x="39.4" y="101">31</text>
<text x="43.3" y="97.1">GMII1_RXD3</text>
<text x="43.3" y="99">GMII1_RXD4</text>
<text x="43.3" y="101">GMII1_RXD5</text>
<text x="158.7" y="98.1">MCA2_AFSX</text>
<text x="226.5" y="98.8">B_AIC_WCLK</text>
<text x="239.8" y="98.8">33</text>
<text x="39.4" y="102.9">31</text>
<text x="39.4" y="104.8">31</text>
<text x="43.3" y="102.9">GMII1_RXD6</text>
<text x="43.3" y="104.8">GMII1_RXD7</text>
<text x="158.7" y="105.8">MCA2_AXR0</text>
<text x="158.7" y="107.7">MCA2_AXR1</text>
<text x="225.9" y="106.6">B_AIC_DIN</text>
<text x="237.3" y="106.6">33</text>
<text x="40" y="112.4">31</text>
<text x="43.9" y="112.4">GMII1_TXEN</text>
<text x="226.1" y="108.5">B_AIC_DOUT</text>
<text x="239.2" y="108.5">33</text>
<text x="37.3" y="116.2">31</text>
<text x="41.1" y="116.2">GMII1_GMTCLK</text>
<text x="26.7" y="127.8">31</text>
<text x="26.7" y="129.7">31</text>
<text x="26.7" y="131.7">31</text>
<text x="30.5" y="127.8">GMII1_TXD1</text>
<text x="30.5" y="129.7">GMII1_TXD2</text>
<text x="30.5" y="131.7">GMII1_TXD3</text>
<text x="26.7" y="133.6">31</text>
<text x="30.5" y="133.6">GMII1_TXD5</text>
<text x="26.7" y="141.3">31</text>
<text x="26.7" y="143.2">31</text>
<text x="30.5" y="141.3">GMII1_TXD4</text>
<text x="30.5" y="143.2">GMII1_TXD0</text>
<text x="26.7" y="145.2">31</text>
<text x="26.7" y="147.1">31</text>
<text x="30.5" y="145.2">GMII1_TXD6</text>
<text x="30.5" y="147.1">GMII1_TXD7</text>
</g>
<g font-size="1.7" fill="#004080">
<text x="95.6" y="22">MCARD_CD1</text>
<text x="132.9" y="20.1">MCA0_AHCLKR</text>
<text x="133.1" y="18.2">MCA0_ACLKHX</text>
<text x="134.2" y="22">MCA0_ACLKR</text>
<text x="134.3" y="23.9">MCA0_ACLKX</text>
<text x="95.6" y="25.9">MCARD_CD2</text>
<text x="133.9" y="29.7">MCA0_AMUTE</text>
<text x="135.4" y="25.9">MCA0_AFSR</text>
<text x="135.5" y="27.8">MCA0_AFSX</text>
<text x="95.6" y="31.7">MCARD_MDET</text>
<text x="95.6" y="35.5">MCARD_RESET</text>
<text x="135.5" y="35.5">MCA0_AXR0</text>
<text x="95.6" y="39.4">MCARD_VCCEN</text>
<text x="135.5" y="37.5">MCA0_AXR1</text>
<text x="135.5" y="39.4">MCA0_AXR2</text>
<text x="135.5" y="41.3">MCA0_AXR3</text>
<text x="95.6" y="43.2">MCARD_VPPEN</text>
<text x="135.5" y="43.2">MCA0_AXR4</text>
<text x="135.5" y="45.2">MCA0_AXR5</text>
<text x="95.6" y="49">MCARD_VS1</text>
<text x="95.6" y="52.9">MCARD_VS2</text>
<text x="132.9" y="58.7">MCA1_AHCLKR</text>
<text x="133.1" y="56.8">MCA1_ACLKHX</text>
<text x="95.6" y="62.5">EMAC[1]_TXCLK</text>
<text x="134.2" y="60.6">MCA1_ACLKR</text>
<text x="134.3" y="62.5">MCA1_ACLKX</text>
<text x="135.4" y="64.5">MCA1_AFSR</text>
<text x="95.6" y="66.4">EMAC[1]_COL</text>
<text x="95.6" y="70.3">EMAC[1]_CRS</text>
<text x="133.9" y="68.3">MCA1_AMUTE</text>
<text x="135.5" y="66.4">MCA1_AFSX</text>
<text x="95.6" y="74.1">EMAC[1]_RXER</text>
<text x="135.5" y="74.1">MCA1_AXR0</text>
<text x="135.5" y="76.1">MCA1_AXR1</text>
<text x="95.6" y="81.9">EMAC[1]_RXDV</text>
<text x="95.6" y="85.7">EMAC[1]_RXCLK</text>
<text x="123.1" y="89.6">MCA2_ACLKHX/MCB_CLKR</text>
<text x="95.6" y="91.5">EMAC[1]_RXD[0]</text>
<text x="95.6" y="93.4">EMAC[1]_RXD[1]</text>
<text x="95.6" y="95.4">EMAC[1]_RXD[2]</text>
<text x="123.1" y="91.5">MCA2_AHCLKR/MCB_CLKS</text>
<text x="124.5" y="95.4">MCA2_ACLKX/MCB_CLKX</text>
<text x="126.4" y="93.4">MCA2_ACLKR/MCB_DR</text>
<text x="95.6" y="97.3">EMAC[1]_RXD[3]</text>
<text x="95.6" y="99.2">EMAC[1]_RXD[4]</text>
<text x="95.6" y="101.2">EMAC[1]_RXD[5]</text>
<text x="126.6" y="97.3">MCA2_AFSR/MCB_FSR</text>
<text x="126.8" y="99.2">MCA2_AFSX/MCB_FSX</text>
<text x="133.9" y="101.2">MCA2_AMUTE</text>
<text x="95.6" y="103.1">EMAC[1]_RXD[6]</text>
<text x="95.6" y="105">EMAC[1]_RXD[7]</text>
<text x="135.5" y="107">MCA2_AXR0</text>
<text x="95.6" y="112.7">EMAC[1]_TXEN</text>
<text x="127.8" y="108.9">MCA2_AXR1/MCB_DX</text>
<text x="95.6" y="116.6">EMAC[1]_GMTCLK</text>
<text x="95.6" y="122.4">EMAC[1]_TXD[0]</text>
<text x="95.6" y="124.3">EMAC[1]_TXD[1]</text>
<text x="95.6" y="126.3">EMAC[1]_TXD[2]</text>
<text x="95.6" y="128.2">EMAC[1]_TXD[3]</text>
<text x="95.6" y="130.1">EMAC[1]_TXD[4]</text>
<text x="95.6" y="132">EMAC[1]_TXD[5]</text>
<text x="95.6" y="134">EMAC[1]_TXD[6]</text>
<text x="95.6" y="135.9">EMAC[1]_TXD[7]</text>
</g>
<g font-size="1.4">
<text x="30.9" y="1.5">5</text>
<text x="88.8" y="1.5">4</text>
<text x="146.7" y="1.5">3</text>
<text x="204.7" y="1.5">2</text>
<text x="262.6" y="1.5">1</text>
<text x=".5" y="26.1">D</text>
<text x="292" y="26.1">D</text>
<text x=".5" y="71.9">C</text>
<text x="292" y="71.9">C</text>
<text x=".5" y="117.8">B</text>
<text x="292" y="117.8">B</text>
<text x=".5" y="163.6">A</text>
<text x="292" y="163.6">A</text>
<text x="30.9" y="186.8">5</text>
<text x="88.8" y="186.8">4</text>
<text x="146.7" y="186.8">3</text>
<text x="204.7" y="186.8">2</text>
<text x="262.6" y="186.8">1</text>
</g>
</svg>
